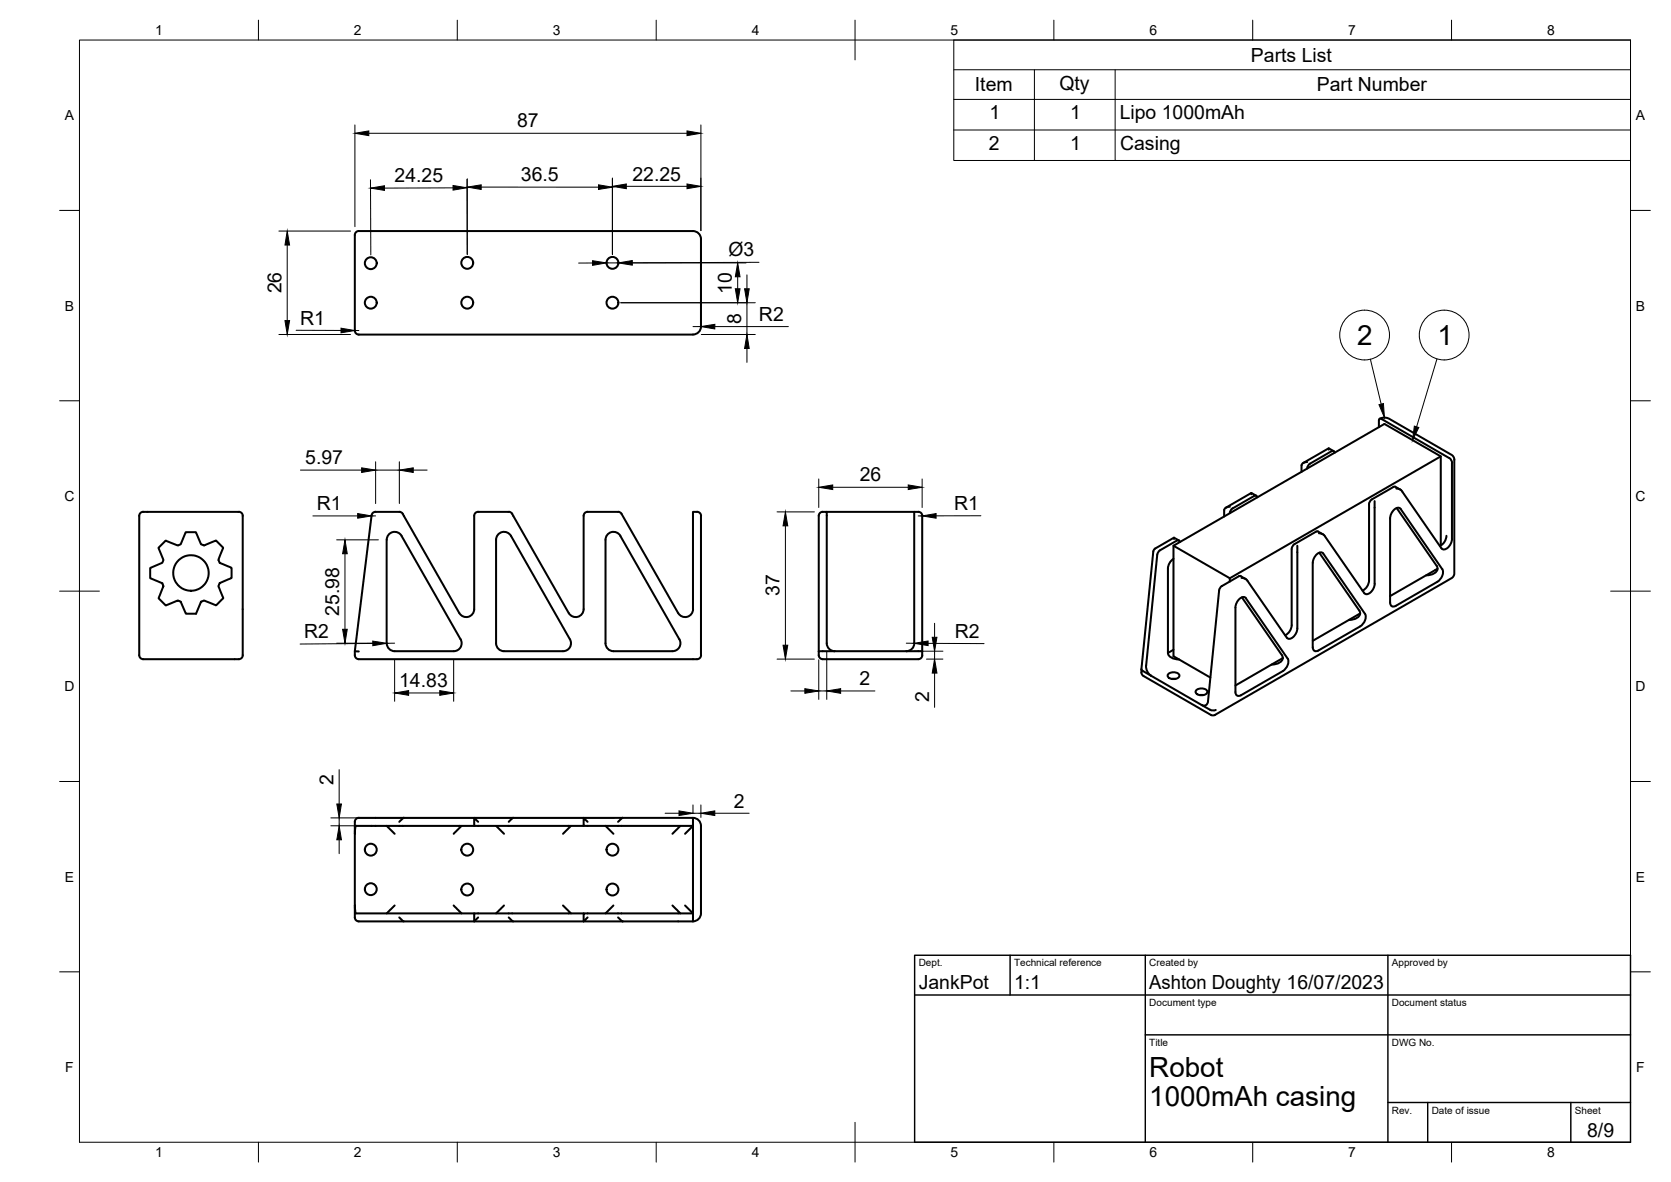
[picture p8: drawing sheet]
<svg xmlns="http://www.w3.org/2000/svg" width="420mm" height="297mm" viewBox="0 0 420 297" stroke-linecap="round" stroke-linejoin="round" font-family="sans-serif">
<!-- layer: Visible -->
<g fill="none" stroke="#000" stroke-width=".51">
<path d="M89.2 59.1v24a1.01 1.01 0 0 0 1 1h84M90.2 58.1h84.1a2 2 0 0 1 2 2v22M90.2 58a1.01 1.01 0 0 0-1 1.1M176.3 82.1a2 2 0 0 1-2 2M328.7 116.1h-.5a1.01 1.01 0 0 0-.9 .8v1.7M334.1 112.7v.3M335.3 113.4l-1.2-.7-6.4 3.7M335.6 113.8l-.3-.5-.5 .1-5.4 3.1-.5 .6-.2 .7M346.7 105.7l.2-.5 .5 .1 17 9.8 .5 .5 .2 .7M346.7 105.7v1.6M346.9 105.2l1.1-.2 1.2 .2 15.7 9a1.51 1.51 0 0 1 .8 1.3v28.6a1.51 1.51 0 0 1-.8 1.3l-59.7 34.4-.7-.1-17-9.8-.4-.4-.1-.5M362.3 114.7l-53.1 30.6-14.1-8.2"/>
<path d="M365.1 116.3v19.2a2.7 2.7 0 0 1-2.1 2.6l-.6-.3-9.8-14.2M35.3 128.9l.7-.3h23.3a1.72 1.72 0 0 1 1.7 .6v35.5a1.44 1.44 0 0 1-1.7 1h-22.6a1.45 1.45 0 0 1-1.7-1v-35.1zM41.6 135.9l3.2 1.2 .6-.3 1.3-3.1h2.6l1.1 2.7a.84 .84 0 0 0 .9 .7l3-1.2 1.8 1.7-1.2 3.1 .4 .8 2.9 1.2v2.5l-3 1.4-.3 .8 1.2 2.9-1.7 1.7-3.2-1.1-.7 .4-1.2 2.9h-2.6l-1.3-3-.7-.3-3 1.2-1.7-1.6-.1-.3 1.2-2.9-.2-.7-3.1-1.3v-2.6l3-1.3 .3-.6-1.2-3.1zM93.4 129.5l-4.2 34.1 1 .1M98 134.1a1.98 1.98 0 0 1 3 .6l14.8 26a2 2 0 0 1-1.7 2.9h-14.9a2 2 0 0 1-2-2v-25.9l.2-.9zM125.4 134.1a2 2 0 0 1 3.1 .6l14.8 26a2 2 0 0 1-1.7 2.9h-14.9a2 2 0 0 1-2-1.9v-26l.2-.9zM147.7 128.6h7.7l.7 .3 14.4 25.2a1.99 1.99 0 0 0 2.3 .9 1.99 1.99 0 0 0 1.4-1.9v-23.7a.52 .52 0 0 1 .1-.7 .52 .52 0 0 1 .7-.1h.2a.96 .96 0 0 1 1.1 1v35.1a1.41 1.41 0 0 1-1.8 1h-84.3a1.01 1.01 0 0 1-1-1v-1.1M147.8 128.6a1.01 1.01 0 0 0-1.1 1v23.5a2 2 0 0 1-1.4 1.9 2 2 0 0 1-2.3-.9l-14.4-25.2-.7-.3h-7.7a.97 .97 0 0 0-1 1v23.5a2 2 0 0 1-1.5 1.9 2 2 0 0 1-2.2-.9l-14.4-25.2-.7-.3h-6a.96 .96 0 0 0-1 .9M156 134.7l14.8 26M156 134.7a2 2 0 0 0-2.3-1 2 2 0 0 0-1.4 2v25.9a2 2 0 0 0 1.9 2h14.9a2 2 0 0 0 1.7-2.9M207.9 128.6h23a.97 .97 0 0 1 1 1v35.1a1.01 1.01 0 0 1-1 1h-24a1.01 1.01 0 0 1-1-1v-35.1a.97 .97 0 0 1 1-1h1v33.1a2 2 0 0 0 2 1.9M229.9 128.6v33.1a1.96 1.96 0 0 1-2 1.9"/>
<path d="M295.2 135.1v.4M295.9 135.9l-4.2 2.4-.6 .8-2.9 28.2M295.9 135.8h.5l.3 .4M296.4 135.8l-1.2-.7-4.7 2.7-.4 .5-3.1 30 17.3 10.1M309.2 127.3l-.4 .1a1.01 1.01 0 0 0-1 .8v1.6M309.9 127.7l-.5 .6-.2 .7M314.6 123.9v.3M315.3 124.6l-5.4 3.2M315.4 124.6l.6 .1M315.8 124.6l-1.2-.7-6.4 3.7M316 124.7l.2 .3M326.2 137.1v20.8a2.7 2.7 0 0 1-2.1 2.6l-.5-.3-9.9-14.2"/>
<path d="M330.9 133.6l-5.4 3.1-.7 .9v19.5a3 3 0 0 1-1.7 2.5M330.9 133.6h.5l1.2 .7M331.6 134l1 .3 .5 .4 9.9 14.3a1.24 1.24 0 0 0 2-.5l.5-.9 .2-.9M331.7 138.9l10.1 14.6M344.9 125.5l-.5 .5-.2 .7v19.2a3 3 0 0 1-1.6 2.5M345.6 125.9v20.8M349.5 130.2v21.2M350.4 122.4l-5.5 3.1M350.4 122.4l.5-.1 1.2 .7M351.1 122.8l1 .2 .5 .5M351.2 127.7l10.1 14.5M352.2 127.9l10.5 15.1a2.71 2.71 0 0 1-1.3 3.2l-10.5 6.1a.86 .86 0 0 1-.9 0 .86 .86 0 0 1-.5-.9"/>
<path d="M352.2 127.9a1.24 1.24 0 0 0-2 .5l-.5 .9-.2 .9M362.3 137.1v-22.4l-14.2-8.2-53 30.6v27.8l9.2 5.4M363.7 134.6a3 3 0 0 1-1.6 2.6M295.1 140.4l-1 1.1-.4 1.4v21.2M309.2 145.3v.8M312.2 145.2l1 .3 .5 .5M312.3 150.1l10.1 14.6 .1 .7M313.2 145.5l-1.5-.8-4.5 2.6-.6 .8-2.9 28.1a1.02 1.02 0 0 1-.5 1 1.02 1.02 0 0 1-1 0M313.3 150.3a1.24 1.24 0 0 0-2 .5l-.5 .9-.2 1v21.2a.86 .86 0 0 0 .5 .9 .86 .86 0 0 0 .9-.1l10.5-6a2.79 2.79 0 0 0 1.3-3.2l-10.5-15.1M339.2 155.8a2.49 2.49 0 0 0 2.8-1.6l-11.9 6.8M341.8 153.5l.2 .7M342 157.4l-10.5 6.1"/>
<path d="M342 157.4a2.76 2.76 0 0 0 1.2-3.1l-10.5-15.2a1.24 1.24 0 0 0-1.9 .5l-.5 .9-.2 .9v21.3a.87 .87 0 0 0 .4 .9 .87 .87 0 0 0 1-.1M361.3 142.2l.1 .7M361.4 143.2l-.5 .1M361.4 142.9l-11.9 6.9M361.4 142.9a2.49 2.49 0 0 1-2.8 1.7M205.9 163.7h26M287 168.2v.8M288.2 167.3l.3 1.4 .9 1.1M293.7 164.1a2.49 2.49 0 0 0 2.8 1.6M293.7 169.4a1.95 1.95 0 0 1 2.8 .3 1.29 1.29 0 0 1-1.7 .9 .9 .9 0 0 1-.9-.2 .9 .9 0 0 1-.2-1zM294.6 170.6h1M295.1 163.3l-1.4 .8"/>
<path d="M300.8 173.5a1.95 1.95 0 0 1 2.8 .2 1.29 1.29 0 0 1-1.7 1 .9 .9 0 0 1-1-.2 .9 .9 0 0 1-.1-1zM301.6 174.7h1M304.3 178.4l.7 .1 .7-.1M322.5 165.4a2.49 2.49 0 0 1-2.8 1.6M322.5 165.4l-11.9 6.9M89.2 206.5v24a1.01 1.01 0 0 0 1 1h56.5v-2h27.5l-1.9-2M89.5 207.5h29.7M89.5 207.5l-.3 2M90.2 205.5h84M90.2 205.5a1.01 1.01 0 0 0-1 1M97.2 207.5l2 2M101.3 205.7l-.9 .8"/>
<path d="M101.5 205.5l-.2 .1M116.1 207.5l-2 2M120.2 206.5l-1-1v2h27.5M124.7 207.5l2 2M128.8 205.7l-.9 .8M129.1 205.5l-.3 .1M143.6 207.5l-2 2M147.7 206.5l-1-1v2h27.5l-1.9 2M152.3 207.5l1.9 2M156.3 205.7l-.9 .8M156.6 205.5l-.3 .1M171.1 207.5l-2 2"/>
<path d="M174.2 205.5v26h-17.6M174.3 205.5a2 2 0 0 1 2 2v22M89.2 227.5l.3 2M89.5 229.5h29.7M99.2 227.5l-2 2M100.4 230.6l.9 .8M101.3 231.4l.2 .1M114.1 227.5l2 2M126.7 227.5l-2 2M127.9 230.6l.9 .8M128.8 231.4l.3 .1M141.6 227.5l2 2"/>
<path d="M146.7 229.5h-27.5v2l1-.9M147.7 230.6l-1 .9h9.9M154.2 227.5l-1.9 2M155.4 230.6l.9 .8M156.3 231.4l.3 .1M169.1 227.5l2 2M176.3 229.5a2 2 0 0 1-2 2"/>
<circle cx="93.2" cy="76.1" r="1.49"/>
<circle cx="93.2" cy="66.1" r="1.49"/>
<circle cx="117.5" cy="76.1" r="1.49"/>
<circle cx="117.5" cy="66.1" r="1.49"/>
<circle cx="154" cy="76.1" r="1.49"/>
<circle cx="154" cy="66.1" r="1.49"/>
<circle cx="48" cy="144" r="4.5"/>
<circle cx="93.2" cy="213.5" r="1.49"/>
<circle cx="117.5" cy="213.5" r="1.49"/>
<circle cx="154" cy="213.5" r="1.49"/>
<circle cx="93.2" cy="223.5" r="1.49"/>
<circle cx="117.5" cy="223.5" r="1.49"/>
<circle cx="154" cy="223.5" r="1.49"/>
</g>
<!-- layer: BORDER -->
<g fill="none" stroke="#000" stroke-width=".25">
<path d="M20 10.1h390v276.9h-390zM65 5.1v5M115 5.1v5M165 5.1v5M215 5.1v10M265 5.1v5M315 5.1v5M365 5.1v5M15 52.9h5M410 52.9h5M15 100.7h5M410 100.7h5"/>
<path d="M15 148.6h10M405 148.6h10M15 196.4h5M410 196.4h5M15 244.2h5M410 244.2h5M65 287v5M115 287v5M165 287v5M215 282.1v9.9M265 287v5M315 287v5"/>
<path d="M365 287v5"/>
</g>
<!-- layer: TITLEBLOCK -->
<path d="M230 240.1h180v46.9h-180zM230 250h180M254 240.1v9.9M288 240.1v46.9M349 240.1v46.9M288 260.1h122M349 277.1h61M359 277.1v9.9M395 277.1v9.9" fill="none" stroke="#000" stroke-width=".36"/>
<!-- layer: Parts Lists -->
<path d="M239.8 10.1h170.2v30.2h-170.2zM239.8 17.5h170.2M260.1 17.5v22.8M280.4 17.5v22.8M239.8 25h170.2M239.8 32.7h170.2" fill="none" stroke="#000" stroke-width=".25"/>
<!-- layer: Balloons -->
<g fill="none" stroke="#000" stroke-width=".25">
<path d="M344.6 90.3l2.7 11.2M361.3 90.2l-5.1 17.1"/>
<circle cx="343.1" cy="84.2" r="6.3"/>
<circle cx="363.1" cy="84.2" r="6.3"/>
</g>
<path d="M346.7 101.7l1.2-.3 .2 3.6zM355.6 107.1l1.1 .3-1.5 3.2z" fill="#000" stroke="#000" stroke-width=".25"/>
<!-- layer: FD_Dimensions -->
<g fill="none" stroke="#000" stroke-width=".25">
<path d="M89.2 31.4v25.6M92.7 33.5h80M176.2 31.4v26.6M70.1 58.1h18M93.2 45.2v18.9M113.9 47.2l-17.2 .1M117.5 44.9v19.1l-.1-18.9M121 47h29.5M154 44.7v19.3M157.5 46.8h15.2M72.2 61.6v19M149 66.1h-3.5"/>
<path d="M152.5 66.1h3M156.1 66.1h31.5M156.1 76.1h33.8M185.5 69.6v3M187.8 69.1v3.5M187.8 76.1v8M190.8 65.9l-31.8 .1M70.1 84.1h18M74.5 83h11.2M89.2 83.1h1M174.2 82.1h2M176.3 84.1h13.6"/>
<path d="M179.7 82.1h18.5M187.8 87.6v3.5M75.5 118.1h15.4M94.4 116v10.5M94.4 118.1h6M100.4 116v10.5M103.9 118.1h3.5M78.7 129.7h11.2M84.6 135.7h10.5M86.7 139.2v18.9M93.4 129.7h1M195.4 128.6h9.4"/>
<path d="M197.5 132.2v29.9M205.9 120.4v7.1M209.4 122.5h19M230.9 129.7h1M231.9 120.4v7.1M246.6 129.6h-11.2M235 156.6v3.6M84.6 161.6h10.5M93.7 161.7l-18.2 .1M99.2 161.6l-2 .1M99.2 165.7v10.5M102.7 174.1h7.9"/>
<path d="M114.1 165.7v10.5M195.4 165.6h9.4M198.9 173.6h3.5M205.9 165.8v10M205.9 173.6h2M207.9 163.8v12M211.4 173.6h8.6M227.9 161.6l2 .1M230 163.6h7.1M233 165.6h4.1M233.4 161.7h14M235 163.6v2"/>
<path d="M235 169.1v8.7M85.3 193.4v8.6M83.2 207.5h71M83.2 205.5h71.3M85.3 205.5v2M85.3 211v3.5M167.2 204.4h3.5M174.2 202.3v2.1M174.2 204.4h2M176.2 202.3v3.1M179.7 204.4h8.7"/>
</g>
<g fill="#000" stroke="#000" stroke-width=".25">
<path d="M89.2 33.5l3.5-.6v1.2zM172.7 32.9l3.5 .6-3.5 .6zM93.2 47.3l3.5-.6v1.1zM113.9 46.6l3.5 .6-3.5 .6zM117.5 47l3.5-.6v1.2zM150.5 46.4l3.5 .6-3.5 .6zM154 46.8l3.5-.6v1.2zM172.7 46.2l3.5 .6-3.5 .6zM72.2 58.1l.6 3.5h-1.2zM149 65.5l3.5 .6-3.5 .6zM155.5 66.1l3.5-.6v1.1zM185.5 66.1l.6 3.5h-1.2z"/>
<path d="M184.9 72.6h1.2l-.6 3.5zM187.2 72.6h1.2l-.6 3.5zM71.6 80.6h1.2l-.6 3.5zM85.7 82.5l3.5 .6-3.5 .5zM176.2 82.1l3.5-.6v1.2zM187.8 84.1l.6 3.5h-1.2zM90.9 117.6l3.5 .5-3.5 .6zM100.4 118.1l3.5-.5v1.1zM86.7 135.7l.6 3.5h-1.2zM89.9 129.1l3.5 .6-3.5 .5zM197.5 128.6l.6 3.6h-1.2zM205.9 122.5l3.5-.6v1.1z"/>
<path d="M228.4 121.9l3.5 .6-3.5 .5zM231.9 129.7l3.5-.6v1.1zM86.1 158.1h1.2l-.6 3.5zM93.7 161.1l3.5 .6-3.5 .6zM99.2 174.1l3.5-.5v1.1zM110.6 173.6l3.5 .5-3.5 .6zM196.9 162.1h1.2l-.6 3.5zM202.4 173.1l3.5 .5-3.5 .6zM207.9 173.6l3.5-.5v1.1zM229.9 161.7l3.5-.6v1.1zM234.4 160.2h1.2l-.6 3.4zM235 165.6l.6 3.5h-1.2z"/>
<path d="M85.3 207.5l.6 3.5h-1.2zM84.7 202h1.2l-.6 3.5zM170.7 203.8l3.5 .6-3.5 .5zM176.2 204.4l3.5-.6v1.1z"/>
</g>
<g font-size="7">
<text x="341.2" y="86.7">2</text>
<text x="361.4" y="86.7">1</text>
<text x="289" y="270.6">Robot</text>
<text x="289" y="278.1">1000mAh casing</text>
</g>
<g font-size="4.9">
<text x="314.5" y="15.5">Parts List</text>
<text x="245.1" y="23">Item</text>
<text x="266.4" y="22.5">Qty</text>
<text x="331.1" y="23">Part Number</text>
<text x="248.8" y="29.9">1</text>
<text x="269.1" y="29.9">1</text>
<text x="130" y="32">87</text>
<text x="281.5" y="30">Lipo 1000mAh</text>
<text x="248.7" y="37.6">2</text>
<text x="269.1" y="37.6">1</text>
<text x="281.6" y="37.7">Casing</text>
<text x="99.2" y="45.8">24.25</text>
<text x="131" y="45.6">36.5</text>
<text x="159" y="45.4">22.25</text>
<text x="183.1" y="64.4">Ø3</text>
<text x="70.8" y="73.8" transform="rotate(-90 70.8 73.8)">26</text>
<text x="184" y="73.9" transform="rotate(-90 184 73.9)">10</text>
<text x="75.5" y="81.6">R1</text>
<text x="186.4" y="81.4" transform="rotate(-90 186.4 81.4)">8</text>
<text x="190.8" y="80.7">R2</text>
<text x="76.8" y="116.7">5.97</text>
<text x="216.2" y="121">26</text>
<text x="79.7" y="128.2">R1</text>
<text x="239.9" y="128.2">R1</text>
<text x="196" y="149.8" transform="rotate(-90 196 149.8)">37</text>
<text x="85.3" y="154.7" transform="rotate(-90 85.3 154.7)">25.98</text>
<text x="76.5" y="160.5" transform="rotate(-1 76.5 160.5)">R2</text>
<text x="240.1" y="160.3">R2</text>
<text x="100.4" y="172.7">14.83</text>
<text x="216.1" y="172.2">2</text>
<text x="233.6" y="176.5" transform="rotate(-90 233.6 176.5)">2</text>
<text x="83.9" y="197.3" transform="rotate(-90 83.9 197.3)">2</text>
<text x="184.5" y="203">2</text>
<text x="231" y="248.5">JankPot</text>
<text x="255" y="248.5">1:1</text>
<text x="289" y="248.5">Ashton Doughty 16/07/2023</text>
<text x="399.1" y="285.7">8/9</text>
</g>
<g font-size="3.5">
<text x="39" y="8.8">1</text>
<text x="89" y="8.8">2</text>
<text x="139" y="8.8">3</text>
<text x="189" y="8.8">4</text>
<text x="239" y="8.8">5</text>
<text x="289" y="8.8">6</text>
<text x="339" y="8.8">7</text>
<text x="389" y="8.8">8</text>
<text x="16.3" y="30.2">A</text>
<text x="411.3" y="30.2">A</text>
<text x="16.3" y="78">B</text>
<text x="411.3" y="78">B</text>
<text x="16.2" y="125.9">C</text>
<text x="411.2" y="125.9">C</text>
<text x="16.2" y="173.7">D</text>
<text x="411.2" y="173.7">D</text>
<text x="16.3" y="221.6">E</text>
<text x="411.3" y="221.6">E</text>
<text x="16.4" y="269.4">F</text>
<text x="411.4" y="269.4">F</text>
<text x="39" y="290.8">1</text>
<text x="89" y="290.8">2</text>
<text x="139" y="290.8">3</text>
<text x="189" y="290.8">4</text>
<text x="239" y="290.8">5</text>
<text x="289" y="290.8">6</text>
<text x="339" y="290.8">7</text>
<text x="389" y="290.8">8</text>
</g>
<g font-size="2.5">
<text x="231" y="242.9">Dept.</text>
<text x="255" y="242.9">Technical reference</text>
<text x="289" y="242.9">Created by</text>
<text x="350" y="242.9">Approved by</text>
<text x="289" y="252.8">Document type</text>
<text x="350" y="252.8">Document status</text>
<text x="289" y="262.9">Title</text>
<text x="350" y="262.9">DWG No.</text>
<text x="350" y="279.9">Rev.</text>
<text x="360" y="279.9">Date of issue</text>
<text x="396" y="279.9">Sheet</text>
</g>
</svg>
